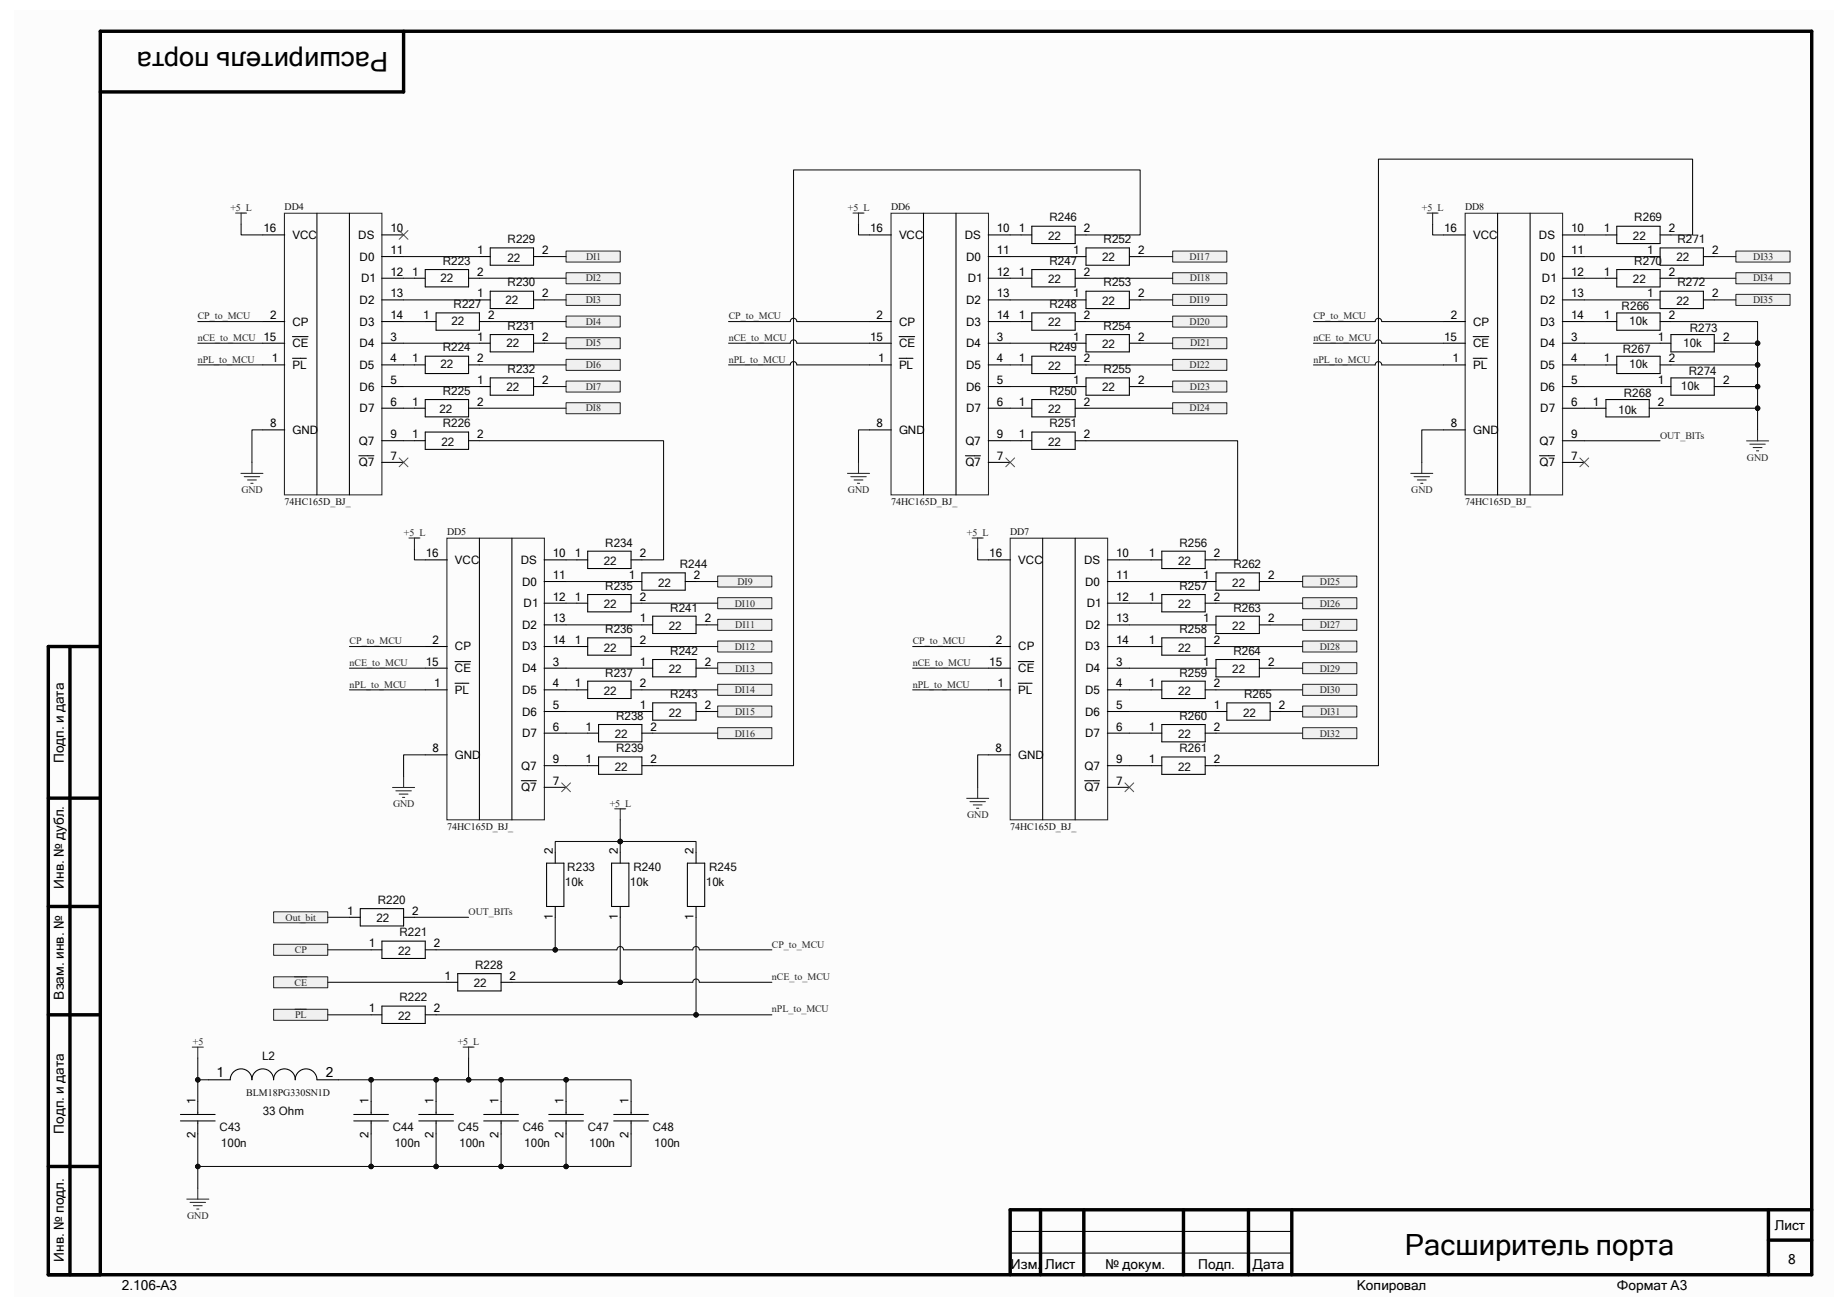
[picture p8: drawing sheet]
<svg xmlns="http://www.w3.org/2000/svg" width="297mm" height="210mm" viewBox="0 0 297 210" stroke-linecap="round" stroke-linejoin="round" font-family="sans-serif">
<path d="M2.2 1.5h292.6v207h-292.6z" fill-rule="evenodd" fill="#fcfcfc"/>
<g fill="none" stroke="#000" stroke-width=".55">
<path d="M64.9 5v9.8h-48.8M11.3 104v101M16.1 104h-8.3v101h283.5v-200h-275.2v200M7.8 128.3h8.3M7.8 145.8h8.3M7.8 163.2h8.3M7.8 187.6h8.3M167.3 194.5v10.5M174.3 194.5v10.5M190.3 194.5v10.5M200.8 194.5v10.5M207.7 194.5v10.5"/>
<path d="M284.4 194.5v10.5M284.4 199.4h6.9M291.3 194.5h-128.9v10.5"/>
</g>
<g fill="none" stroke="#000" stroke-width=".17">
<path d="M42.3 37.8h3.5M51 34.3v45.3M56.2 34.3v45.3M61.4 37.8h3.5M78.8 39.9h7v2.8h-7zM139.8 37.8h3.5M148.5 34.3v45.3M153.7 34.3v45.3M158.9 37.8h3.5M164.2 37.8h1.7M165.9 36.4h7v2.8h-7zM172.9 37.8h1.7"/>
<path d="M174.6 39.9h7v2.8h-7zM232.1 37.8h3.6M240.8 34.3v45.3M246.1 34.3v45.3M251.2 37.8h3.6M42.3 58.7h3.5M42.3 51.7h3.5M42.3 55.2h3.5M47 57.6h2.3M47 54.1h2.5M61.4 58.7h3.5M61.4 51.7h3.5"/>
<path d="M61.4 55.2h3.5M61.4 48.2h3.5M61.4 44.7h3.5M61.4 41.3h3.5M66.6 58.7h1.8M66.6 44.7h1.8M68.4 51.7h1.7M68.4 43.3h7v2.8h-7zM68.4 57.3h7v2.8h-7zM70.1 50.3h7v2.8h-7zM75.4 58.7h1.7M75.4 44.7h1.7"/>
<path d="M77.1 51.7h1.7M77.1 55.2h1.7M77.1 48.2h1.7M77.1 41.3h1.7M78.8 46.8h7v2.8h-7zM78.8 53.8h7v2.8h-7zM85.8 55.2h1.7M85.8 48.2h1.7M85.8 41.3h1.7M139.8 58.7h3.5M139.8 51.7h3.5M139.8 55.2h3.5"/>
<path d="M144.6 57.6h2.2M144.6 54.1h2.5M158.9 58.7h3.5M158.9 51.7h3.5M158.9 55.2h3.5M158.9 48.2h3.5M158.9 44.7h3.5M158.9 41.3h3.5M164.2 58.7h1.7M164.2 51.7h1.7M164.2 44.7h1.7M165.9 43.3h7v2.8h-7z"/>
<path d="M165.9 50.3h7v2.8h-7zM165.9 57.3h7v2.8h-7zM172.9 58.7h1.7M172.9 51.7h1.7M172.9 55.2h1.7M172.9 48.2h1.7M172.9 44.7h1.7M172.9 41.3h1.7M174.6 53.8h7v2.8h-7zM174.6 46.8h7v2.8h-7zM181.6 55.2h1.7M181.6 48.2h1.7"/>
<path d="M181.6 41.3h1.7M232.1 58.7h3.6M232.1 51.7h3.6M232.1 55.2h3.6M236.9 57.6h2.2M236.9 54.1h2.5M251.2 58.7h3.6M251.2 51.7h3.6M251.2 55.2h3.6M251.2 48.2h3.6M251.2 44.7h3.6M251.2 41.3h3.6"/>
<path d="M42.3 69.1h3.5M57.7 73.3h2.4M61.4 62.2h3.5M61.4 65.6h3.5M61.4 74.4h3.5M61.4 70.9h3.5M66.6 65.6h1.8M66.6 70.9h1.8M68.4 64.3h7v2.7h-7zM68.4 69.5h7v2.8h-7zM75.4 65.6h1.7M75.4 70.9h1.7"/>
<path d="M77.1 62.2h1.7M78.8 60.8h7v2.8h-7zM85.8 62.2h1.7M139.8 69.1h3.5M155.2 73.3h2.5M158.9 62.2h3.5M158.9 65.6h3.5M158.9 74.4h3.5M158.9 70.9h3.5M164.2 65.6h1.7M164.2 70.9h1.7M165.9 64.3h7v2.7h-7z"/>
<path d="M165.9 69.5h7v2.8h-7zM172.9 62.2h1.7M172.9 65.6h1.7M172.9 70.9h1.7M174.6 60.8h7v2.8h-7zM181.6 62.2h1.7M232.1 69.1h3.6M247.6 73.3h2.4M251.2 62.2h3.6M251.2 65.6h3.6M251.2 74.4h3.6M251.2 70.9h3.6"/>
<path d="M68.4 90h3.5M77.1 86.5v45.3M82.3 86.5v45.3M87.5 90h3.5M87.5 97h3.5M87.5 93.5h3.5M92.8 90h1.7M92.8 97h1.7M94.5 88.6h7v2.8h-7zM94.5 95.6h7v2.8h-7zM101.5 90h1.7M101.5 97h1.7"/>
<path d="M101.5 93.5h1.7M103.2 92.1h7v2.8h-7zM105 99.1h6.9v2.8h-6.9zM110.2 93.5h1.7M159 90h3.5M167.7 86.5v45.3M172.9 86.5v45.3M178.1 90h3.5M178.1 97h3.5M178.1 93.5h3.5M185.1 90h1.7M185.1 97h1.7"/>
<path d="M186.8 95.6h7v2.8h-7zM186.8 88.6h7v2.8h-7zM193.8 90h1.7M193.8 97h1.7M193.8 93.5h1.7M195.5 99.1h7v2.8h-7zM195.5 92.1h7v2.8h-7zM202.5 93.5h1.7M68.4 110.9h3.5M68.4 104h3.5M68.4 107.4h3.5M73.2 109.9h2.2"/>
<path d="M73.2 106.4h2.5M87.5 110.9h3.5M87.5 104h3.5M87.5 107.4h3.5M87.5 114.4h3.5M87.5 117.9h3.5M87.5 100.5h3.5M92.8 110.9h1.7M92.8 104h1.7M94.5 117.9h1.8M94.5 102.6h7v2.8h-7zM94.5 109.5h7v2.8h-7z"/>
<path d="M96.3 116.5h6.9v2.8h-6.9zM101.5 110.9h1.7M101.5 104h1.7M103.2 107.4h1.8M103.2 114.4h1.8M103.2 117.9h1.8M103.2 100.5h1.8M105 113h6.9v2.8h-6.9zM105 106.1h6.9v2.7h-6.9zM111.9 107.4h1.8M111.9 114.4h1.8M111.9 100.5h1.8"/>
<path d="M159 110.9h3.5M159 104h3.5M159 107.4h3.5M163.7 109.9h2.3M163.7 106.4h2.5M178.1 110.9h3.5M178.1 104h3.5M178.1 107.5h3.5M178.1 114.4h3.5M178.1 117.9h3.5M178.1 100.5h3.5M185.1 110.9h1.7"/>
<path d="M185.1 104h1.7M185.1 117.9h1.7M186.8 116.5h7v2.8h-7zM186.8 109.5h7v2.8h-7zM186.8 102.6h7v2.8h-7zM193.8 110.9h1.7M193.8 104h1.7M193.8 107.5h1.7M193.8 117.9h1.7M193.8 100.5h1.7M195.5 114.4h1.8M195.5 106.1h7v2.7h-7z"/>
<path d="M197.3 113h6.9v2.8h-6.9zM202.5 107.5h1.7M202.5 100.5h1.7M204.2 114.4h1.8M68.4 121.4h3.5M83.8 125.5h2.4M87.5 126.6h3.5M87.5 123.1h3.5M94.5 123.1h1.8M96.3 121.7h6.9v2.8h-6.9zM103.2 123.1h1.8M159 121.4h3.5"/>
<path d="M174.4 125.6h2.4M178.1 126.6h3.5M178.1 123.1h3.5M185.1 123.1h1.7M186.8 121.7h7v2.8h-7zM193.8 123.1h1.7M29 179.2h5.6M31.8 177.1v2.1M33.5 173.6h3.5a1.75 1.75 0 0 1 1.8-1.7 1.75 1.75 0 0 1 1.7 1.7M40.5 173.6a1.75 1.75 0 0 1 1.8-1.7 1.75 1.75 0 0 1 1.7 1.7M54.5 173.6h-3.5a1.74 1.74 0 0 0-1.8-1.7 1.74 1.74 0 0 0-1.7 1.7 1.75 1.75 0 0 0-1.8-1.7 1.75 1.75 0 0 0-1.7 1.7M56.9 179.2h5.6"/>
<path d="M59.7 177.1v2.1M67.3 179.2h5.6M70.1 177.1v2.1M77.8 179.2h5.6M80.6 177.1v2.1M88.2 179.2h5.6M91 177.1v2.1M98.7 179.2h5.6M101.5 177.1v2.1M29 180.3h5.6M31.8 180.3v2.1M56.9 180.3h5.6"/>
<path d="M59.7 180.3v2.1M67.3 180.3h5.6M70.1 180.3v2.1M77.8 180.3h5.6M80.6 180.3v2.1M88.2 180.3h5.6M91 180.3v2.1M98.7 180.3h5.6M101.5 180.3v2.1M162.4 198h45.3M162.4 201.5h45.3"/>
</g>
<g fill="none" stroke="#262626" stroke-width=".17">
<path d="M37.9 34.3h1.8M38.8 34.3v1.7M45.7 34.3h15.7v45.3h-15.7zM137.2 34.3h1.7M138.1 34.3v1.7M143.3 34.3h15.7v45.3h-15.7zM229.5 34.3h1.8M230.4 34.3v1.7M235.6 34.3h15.7v45.3h-15.7zM38.7 76.1h3.6M39.3 76.7h2.5M39.8 77.2h1.4"/>
<path d="M40.3 77.7h.4M40.5 74.4v1.7M136.3 76.1h3.5M136.8 76.7h2.5M137.4 77.2h1.4M137.9 77.7h.3M138.1 74.4v1.7M226.9 76.1h3.5M227.4 76.7h2.5M227.9 77.2h1.4M228.5 77.7h.3M228.6 74.4v1.7"/>
<path d="M65.8 86.5h1.7M66.6 86.5v1.8M71.9 86.5h15.6v45.3h-15.6zM156.3 86.5h1.8M157.2 86.5v1.8M162.4 86.6h15.7v45.2h-15.7zM63.1 126.6h3.6M63.7 127.2h2.4M64.2 127.7h1.4M64.7 128.2h.4M64.9 124.9v1.7M155.4 128.4h3.6"/>
<path d="M156 128.9h2.5M156.5 129.4h1.4M157 130h.4M157.2 126.6v1.8M30.9 168.4h1.8M31.8 168.4v1.8M74.5 168.4h1.7M75.4 168.4v1.8M30 192.8h3.6M30.6 193.4h2.5M31.1 193.9h1.4M31.6 194.4h.4"/>
<path d="M31.8 191.1v1.7"/>
</g>
<path d="M91 40.4h8.7v1.7h-8.7z" fill-rule="evenodd" fill="#f0f0f0"/>
<path d="M91 40.4h8.7v1.7h-8.7z" fill="none" stroke="#262626" stroke-width=".16"/>
<path d="M91 43.9h8.7v1.7h-8.7z" fill-rule="evenodd" fill="#f0f0f0"/>
<path d="M91 43.9h8.7v1.7h-8.7z" fill="none" stroke="#262626" stroke-width=".16"/>
<path d="M91 47.3h8.7v1.8h-8.7z" fill-rule="evenodd" fill="#f0f0f0"/>
<path d="M91 47.3h8.7v1.8h-8.7z" fill="none" stroke="#262626" stroke-width=".16"/>
<path d="M91 50.8h8.7v1.8h-8.7z" fill-rule="evenodd" fill="#f0f0f0"/>
<path d="M91 50.8h8.7v1.8h-8.7z" fill="none" stroke="#262626" stroke-width=".16"/>
<path d="M91 54.3h8.7v1.8h-8.7z" fill-rule="evenodd" fill="#f0f0f0"/>
<path d="M91 54.3h8.7v1.8h-8.7z" fill="none" stroke="#262626" stroke-width=".16"/>
<path d="M91 57.8h8.7v1.8h-8.7z" fill-rule="evenodd" fill="#f0f0f0"/>
<path d="M91 57.8h8.7v1.8h-8.7z" fill="none" stroke="#262626" stroke-width=".16"/>
<path d="M91 61.3h8.7v1.7h-8.7z" fill-rule="evenodd" fill="#f0f0f0"/>
<path d="M91 61.3h8.7v1.7h-8.7z" fill="none" stroke="#262626" stroke-width=".16"/>
<path d="M91 64.8h8.7v1.7h-8.7z" fill-rule="evenodd" fill="#f0f0f0"/>
<path d="M91 64.8h8.7v1.7h-8.7z" fill="none" stroke="#262626" stroke-width=".16"/>
<path d="M115.4 92.6h8.7v1.8h-8.7z" fill-rule="evenodd" fill="#f0f0f0"/>
<path d="M115.4 92.6h8.7v1.8h-8.7z" fill="none" stroke="#262626" stroke-width=".16"/>
<path d="M64.2 37.1l1.4 1.4M65.6 37.1l-1.4 1.4" fill="none" stroke="#4c4c4c" stroke-width=".16"/>
<path d="M115.4 96.1h8.7v1.8h-8.7z" fill-rule="evenodd" fill="#f0f0f0"/>
<path d="M115.4 96.1h8.7v1.8h-8.7z" fill="none" stroke="#262626" stroke-width=".16"/>
<path d="M115.4 99.6h8.7v1.8h-8.7z" fill-rule="evenodd" fill="#f0f0f0"/>
<path d="M115.4 99.6h8.7v1.8h-8.7z" fill="none" stroke="#262626" stroke-width=".16"/>
<path d="M115.4 103.1h8.7v1.7h-8.7z" fill-rule="evenodd" fill="#f0f0f0"/>
<path d="M115.4 103.1h8.7v1.7h-8.7z" fill="none" stroke="#262626" stroke-width=".16"/>
<path d="M115.4 106.6h8.7v1.7h-8.7z" fill-rule="evenodd" fill="#f0f0f0"/>
<path d="M115.4 106.6h8.7v1.7h-8.7z" fill="none" stroke="#262626" stroke-width=".16"/>
<path d="M115.4 110h8.7v1.8h-8.7z" fill-rule="evenodd" fill="#f0f0f0"/>
<path d="M115.4 110h8.7v1.8h-8.7z" fill="none" stroke="#262626" stroke-width=".16"/>
<path d="M115.4 113.5h8.7v1.8h-8.7z" fill-rule="evenodd" fill="#f0f0f0"/>
<path d="M115.4 113.5h8.7v1.8h-8.7z" fill="none" stroke="#262626" stroke-width=".16"/>
<path d="M115.4 117h8.7v1.8h-8.7z" fill-rule="evenodd" fill="#f0f0f0"/>
<path d="M115.4 117h8.7v1.8h-8.7z" fill="none" stroke="#262626" stroke-width=".16"/>
<path d="M188.6 40.4h8.7v1.7h-8.7z" fill-rule="evenodd" fill="#f0f0f0"/>
<path d="M188.6 40.4h8.7v1.7h-8.7z" fill="none" stroke="#262626" stroke-width=".16"/>
<path d="M188.6 43.9h8.7v1.7h-8.7z" fill-rule="evenodd" fill="#f0f0f0"/>
<path d="M188.6 43.9h8.7v1.7h-8.7z" fill="none" stroke="#262626" stroke-width=".16"/>
<path d="M188.6 47.3h8.7v1.8h-8.7z" fill-rule="evenodd" fill="#f0f0f0"/>
<path d="M188.6 47.3h8.7v1.8h-8.7z" fill="none" stroke="#262626" stroke-width=".16"/>
<path d="M188.6 50.8h8.7v1.8h-8.7z" fill-rule="evenodd" fill="#f0f0f0"/>
<path d="M188.6 50.8h8.7v1.8h-8.7z" fill="none" stroke="#262626" stroke-width=".16"/>
<path d="M188.6 54.3h8.7v1.8h-8.7z" fill-rule="evenodd" fill="#f0f0f0"/>
<path d="M188.6 54.3h8.7v1.8h-8.7z" fill="none" stroke="#262626" stroke-width=".16"/>
<path d="M188.6 57.8h8.7v1.8h-8.7z" fill-rule="evenodd" fill="#f0f0f0"/>
<path d="M188.6 57.8h8.7v1.8h-8.7z" fill="none" stroke="#262626" stroke-width=".16"/>
<path d="M188.6 61.3h8.7v1.7h-8.7z" fill-rule="evenodd" fill="#f0f0f0"/>
<path d="M188.6 61.3h8.7v1.7h-8.7z" fill="none" stroke="#262626" stroke-width=".16"/>
<path d="M188.6 64.8h8.7v1.7h-8.7z" fill-rule="evenodd" fill="#f0f0f0"/>
<path d="M188.6 64.8h8.7v1.7h-8.7z" fill="none" stroke="#262626" stroke-width=".16"/>
<path d="M209.5 92.6h8.7v1.8h-8.7z" fill-rule="evenodd" fill="#f0f0f0"/>
<path d="M209.5 92.6h8.7v1.8h-8.7z" fill="none" stroke="#262626" stroke-width=".16"/>
<path d="M209.5 96.1h8.7v1.8h-8.7z" fill-rule="evenodd" fill="#f0f0f0"/>
<path d="M209.5 96.1h8.7v1.8h-8.7z" fill="none" stroke="#262626" stroke-width=".16"/>
<path d="M209.5 99.6h8.7v1.8h-8.7z" fill-rule="evenodd" fill="#f0f0f0"/>
<path d="M209.5 99.6h8.7v1.8h-8.7z" fill="none" stroke="#262626" stroke-width=".16"/>
<path d="M209.5 103.1h8.7v1.7h-8.7z" fill-rule="evenodd" fill="#f0f0f0"/>
<path d="M209.5 103.1h8.7v1.7h-8.7z" fill="none" stroke="#262626" stroke-width=".16"/>
<path d="M209.5 106.6h8.7v1.7h-8.7z" fill-rule="evenodd" fill="#f0f0f0"/>
<path d="M209.5 106.6h8.7v1.7h-8.7z" fill="none" stroke="#262626" stroke-width=".16"/>
<path d="M209.5 110h8.7v1.8h-8.7z" fill-rule="evenodd" fill="#f0f0f0"/>
<path d="M209.5 110h8.7v1.8h-8.7z" fill="none" stroke="#262626" stroke-width=".16"/>
<path d="M209.5 113.5h8.7v1.8h-8.7z" fill-rule="evenodd" fill="#f0f0f0"/>
<path d="M209.5 113.5h8.7v1.8h-8.7z" fill="none" stroke="#262626" stroke-width=".16"/>
<path d="M209.5 117h8.7v1.8h-8.7z" fill-rule="evenodd" fill="#f0f0f0"/>
<path d="M209.5 117h8.7v1.8h-8.7z" fill="none" stroke="#262626" stroke-width=".16"/>
<path d="M258.2 37.8h1.8M260 36.4h7v2.8h-7zM267 39.9h6.9v2.8h-6.9zM267 37.8h1.7M258.2 44.7h1.8M260 43.3h7v2.8h-7zM265.2 41.3h1.8M265.2 48.2h1.8M267 46.8h6.9v2.8h-6.9zM267 44.7h1.7M273.9 41.3h1.8M273.9 48.2h1.8" fill="none" stroke="#000" stroke-width=".17"/>
<path d="M279.1 40.4h8.8v1.7h-8.8z" fill-rule="evenodd" fill="#f0f0f0"/>
<path d="M279.1 40.4h8.8v1.7h-8.8z" fill="none" stroke="#262626" stroke-width=".16"/>
<path d="M279.1 43.9h8.8v1.7h-8.8z" fill-rule="evenodd" fill="#f0f0f0"/>
<path d="M279.1 43.9h8.8v1.7h-8.8z" fill="none" stroke="#262626" stroke-width=".16"/>
<path d="M279.1 47.3h8.8v1.8h-8.8z" fill-rule="evenodd" fill="#f0f0f0"/>
<path d="M279.1 47.3h8.8v1.8h-8.8z" fill="none" stroke="#262626" stroke-width=".16"/>
<g fill="none" stroke="#000" stroke-width=".17">
<path d="M258.2 51.7h1.8M258.2 58.7h1.8M260 50.3h7v2.8h-7zM260 57.3h7v2.8h-7zM267 51.7h1.7M267 55.2h1.7M267 58.7h1.7M268.7 53.8h7v2.8h-7zM275.7 55.2h1.7M256.5 65.6h1.7M258.2 64.3h7v2.7h-7zM265.2 65.6h1.8"/>
<path d="M267 62.2h1.7M268.7 60.8h7v2.8h-7zM275.7 62.2h1.7M87.9 138.8h2.8v7h-2.8zM89.3 137.1v1.7M98.3 138.8h2.8v7h-2.8zM99.7 137.1v1.7M110.5 138.8h2.8v7h-2.8zM111.9 137.1v1.7M89.3 145.8v1.7M99.7 145.8v1.7M111.9 145.8v1.7"/>
</g>
<path d="M280.9 70.9h3.5M281.4 71.4h2.5M281.9 72h1.4M282.5 72.5h.3M282.6 69.1v1.8M98.9 130.1h1.7M99.7 130.1v1.7" fill="none" stroke="#262626" stroke-width=".17"/>
<path d="M44 151.8h8.7v1.8h-8.7z" fill-rule="evenodd" fill="#f0f0f0"/>
<path d="M44 151.8h8.7v1.8h-8.7z" fill="none" stroke="#262626" stroke-width=".16"/>
<path d="M44 157.1h8.7v1.7h-8.7z" fill-rule="evenodd" fill="#f0f0f0"/>
<path d="M44 157.1h8.7v1.7h-8.7z" fill="none" stroke="#262626" stroke-width=".16"/>
<path d="M47.3 157.1h2.1" fill="none" stroke="#262626" stroke-width=".17"/>
<path d="M59.7 152.7h1.7M61.4 151.3h7v2.8h-7zM68.4 152.7h1.7M71.9 158h1.7M73.6 156.6h7v2.8h-7zM80.6 158h1.7" fill="none" stroke="#000" stroke-width=".17"/>
<path d="M44 162.3h8.7v1.8h-8.7z" fill-rule="evenodd" fill="#f0f0f0"/>
<path d="M44 162.3h8.7v1.8h-8.7z" fill="none" stroke="#262626" stroke-width=".16"/>
<path d="M47.4 162.3h1.9" fill="none" stroke="#262626" stroke-width=".17"/>
<path d="M59.7 163.2h1.7M61.4 161.8h7v2.8h-7zM68.4 163.2h1.7" fill="none" stroke="#000" stroke-width=".17"/>
<path d="M44 146.6h8.7v1.8h-8.7z" fill-rule="evenodd" fill="#f0f0f0"/>
<path d="M44 146.6h8.7v1.8h-8.7z" fill="none" stroke="#262626" stroke-width=".16"/>
<path d="M56.2 147.5h1.7M57.9 146.1h7v2.8h-7zM64.9 147.5h1.7" fill="none" stroke="#000" stroke-width=".17"/>
<path d="M38.8 36v1.8h3.5M138.1 36v1.8h1.7M230.4 36v1.8h1.7M42.3 69.1h-1.8v5.3M139.8 69.1h-1.7v5.3M232.1 69.1h-3.5v5.3M66.6 88.3v1.7h1.8M157.2 88.3v1.7h1.8M68.4 121.4h-3.5v3.5M159 121.4h-1.8v5.2M59.7 173.6v3.5" fill="none" stroke="#0e0e0e" stroke-width=".17"/>
<circle cx="59.7" cy="173.6" r=".35" fill="#0e0e0e"/>
<circle cx="59.7" cy="173.6" r=".35" fill="none" stroke="#0e0e0e" stroke-width=".16"/>
<path d="M70.1 173.6v3.5" fill="none" stroke="#0e0e0e" stroke-width=".17"/>
<circle cx="70.1" cy="173.6" r=".35" fill="#0e0e0e"/>
<circle cx="70.1" cy="173.6" r=".35" fill="none" stroke="#0e0e0e" stroke-width=".16"/>
<path d="M80.6 173.6v3.5" fill="none" stroke="#0e0e0e" stroke-width=".17"/>
<circle cx="80.6" cy="173.6" r=".35" fill="#0e0e0e"/>
<circle cx="80.6" cy="173.6" r=".35" fill="none" stroke="#0e0e0e" stroke-width=".16"/>
<path d="M91 173.6v3.5" fill="none" stroke="#0e0e0e" stroke-width=".17"/>
<circle cx="91" cy="173.6" r=".35" fill="#0e0e0e"/>
<circle cx="91" cy="173.6" r=".35" fill="none" stroke="#0e0e0e" stroke-width=".16"/>
<path d="M33.5 173.6h-1.7v3.5" fill="none" stroke="#0e0e0e" stroke-width=".17"/>
<circle cx="31.8" cy="173.6" r=".35" fill="#0e0e0e"/>
<circle cx="31.8" cy="173.6" r=".35" fill="none" stroke="#0e0e0e" stroke-width=".16"/>
<path d="M31.8 170.2v3.4" fill="none" stroke="#0e0e0e" stroke-width=".17"/>
<circle cx="31.8" cy="173.6" r=".35" fill="#0e0e0e"/>
<circle cx="31.8" cy="173.6" r=".35" fill="none" stroke="#0e0e0e" stroke-width=".16"/>
<path d="M59.7 182.4v5.2h-27.9" fill="none" stroke="#0e0e0e" stroke-width=".17"/>
<circle cx="59.7" cy="187.6" r=".35" fill="#0e0e0e"/>
<circle cx="59.7" cy="187.6" r=".35" fill="none" stroke="#0e0e0e" stroke-width=".16"/>
<circle cx="31.8" cy="187.6" r=".35" fill="#0e0e0e"/>
<circle cx="31.8" cy="187.6" r=".35" fill="none" stroke="#0e0e0e" stroke-width=".16"/>
<path d="M70.1 182.4v5.2" fill="none" stroke="#0e0e0e" stroke-width=".17"/>
<circle cx="70.1" cy="187.6" r=".35" fill="#0e0e0e"/>
<circle cx="70.1" cy="187.6" r=".35" fill="none" stroke="#0e0e0e" stroke-width=".16"/>
<path d="M80.6 182.4v5.2" fill="none" stroke="#0e0e0e" stroke-width=".17"/>
<circle cx="80.6" cy="187.6" r=".35" fill="#0e0e0e"/>
<circle cx="80.6" cy="187.6" r=".35" fill="none" stroke="#0e0e0e" stroke-width=".16"/>
<path d="M91 182.4v5.2" fill="none" stroke="#0e0e0e" stroke-width=".17"/>
<circle cx="91" cy="187.6" r=".35" fill="#0e0e0e"/>
<circle cx="91" cy="187.6" r=".35" fill="none" stroke="#0e0e0e" stroke-width=".16"/>
<path d="M31.8 182.4v8.7" fill="none" stroke="#0e0e0e" stroke-width=".17"/>
<circle cx="31.8" cy="187.6" r=".35" fill="#0e0e0e"/>
<circle cx="31.8" cy="187.6" r=".35" fill="none" stroke="#0e0e0e" stroke-width=".16"/>
<path d="M101.5 182.4v5.2h-41.8" fill="none" stroke="#0e0e0e" stroke-width=".17"/>
<circle cx="59.7" cy="187.6" r=".35" fill="#0e0e0e"/>
<circle cx="59.7" cy="187.6" r=".35" fill="none" stroke="#0e0e0e" stroke-width=".16"/>
<circle cx="70.1" cy="187.6" r=".35" fill="#0e0e0e"/>
<circle cx="70.1" cy="187.6" r=".35" fill="none" stroke="#0e0e0e" stroke-width=".16"/>
<circle cx="80.6" cy="187.6" r=".35" fill="#0e0e0e"/>
<circle cx="80.6" cy="187.6" r=".35" fill="none" stroke="#0e0e0e" stroke-width=".16"/>
<circle cx="91" cy="187.6" r=".35" fill="#0e0e0e"/>
<circle cx="91" cy="187.6" r=".35" fill="none" stroke="#0e0e0e" stroke-width=".16"/>
<path d="M75.4 170.2v3.4" fill="none" stroke="#0e0e0e" stroke-width=".17"/>
<circle cx="75.4" cy="173.6" r=".35" fill="#0e0e0e"/>
<circle cx="75.4" cy="173.6" r=".35" fill="none" stroke="#0e0e0e" stroke-width=".16"/>
<path d="M54.5 173.6h47v3.5" fill="none" stroke="#0e0e0e" stroke-width=".17"/>
<circle cx="59.7" cy="173.6" r=".35" fill="#0e0e0e"/>
<circle cx="59.7" cy="173.6" r=".35" fill="none" stroke="#0e0e0e" stroke-width=".16"/>
<circle cx="70.1" cy="173.6" r=".35" fill="#0e0e0e"/>
<circle cx="70.1" cy="173.6" r=".35" fill="none" stroke="#0e0e0e" stroke-width=".16"/>
<circle cx="75.4" cy="173.6" r=".35" fill="#0e0e0e"/>
<circle cx="75.4" cy="173.6" r=".35" fill="none" stroke="#0e0e0e" stroke-width=".16"/>
<circle cx="80.6" cy="173.6" r=".35" fill="#0e0e0e"/>
<circle cx="80.6" cy="173.6" r=".35" fill="none" stroke="#0e0e0e" stroke-width=".16"/>
<circle cx="91" cy="173.6" r=".35" fill="#0e0e0e"/>
<circle cx="91" cy="173.6" r=".35" fill="none" stroke="#0e0e0e" stroke-width=".16"/>
<g fill="none" stroke="#0e0e0e" stroke-width=".17">
<path d="M162.4 37.8h1.8M174.6 37.8h8.7v-10.5h-55.7v95.8h-22.6M254.8 37.8h3.4M268.7 37.8h3.5v-12.2h-50.5v97.5h-26.2M64.9 41.3h12.2M64.9 44.7h1.7M64.9 48.2h12.2M64.9 51.7h3.5M64.9 55.2h12.2M64.9 58.7h1.7M77.1 44.7h13.9M77.1 58.7h13.9"/>
<path d="M78.8 51.7h12.2M87.5 41.3h3.5M87.5 48.2h3.5M87.5 55.2h3.5M162.4 41.3h10.5M162.4 44.7h1.8M162.4 48.2h10.5M162.4 51.7h1.8M162.4 55.2h10.5M162.4 58.7h1.8M174.6 44.7h14M174.6 51.7h14"/>
<path d="M174.6 58.7h14M183.3 41.3h5.3M183.3 48.2h5.3M183.3 55.2h5.3M254.8 41.3h10.4M254.8 44.7h3.4M254.8 48.2h10.4M254.8 51.7h3.4M254.8 55.2h12.2M254.8 58.7h3.4M268.7 44.7h10.4M275.7 41.3h3.4"/>
<path d="M275.7 48.2h3.4M277.4 55.2h5.2M64.9 65.6h1.7M64.9 62.2h12.2M64.9 70.9h1.7M77.1 70.9h29.6v19.1h-3.5M77.1 65.6h13.9M87.5 62.2h3.5M162.4 65.6h1.8M162.4 62.2h10.5M162.4 70.9h1.8M174.6 70.9h24.4v19.1h-3.5"/>
<path d="M174.6 65.6h14M183.3 62.2h5.3M254.8 65.6h1.7M254.8 62.2h12.2M91 90h1.8M91 93.5h10.5M91 97h1.8M103.2 97h12.2M111.9 93.5h3.5M181.6 90h3.5M181.6 93.5h12.2M181.6 97h3.5"/>
<path d="M195.5 97h14M204.2 93.5h5.3M91 100.5h12.2M91 104h1.8M91 107.4h12.2M91 110.9h1.8M91 114.4h12.2M91 117.9h3.5M103.2 104h12.2M103.2 110.9h12.2M105 117.9h10.4M113.7 100.5h1.7"/>
<path d="M113.7 107.4h1.7M113.7 114.4h1.7M181.6 104h3.5M181.6 107.5h12.2M181.6 110.9h3.5M181.6 114.4h13.9M181.6 117.9h3.5M181.6 100.5h12.2M195.5 104h14M195.5 110.9h14M195.5 117.9h14M204.2 107.5h5.3"/>
<path d="M204.2 100.5h5.3M206 114.4h3.5M91 123.1h3.5M181.6 123.1h3.5"/>
</g>
<circle cx="282.6" cy="55.2" r=".35" fill="#0e0e0e"/>
<circle cx="282.6" cy="55.2" r=".35" fill="none" stroke="#0e0e0e" stroke-width=".16"/>
<path d="M268.7 58.7h13.9" fill="none" stroke="#0e0e0e" stroke-width=".17"/>
<circle cx="282.6" cy="58.7" r=".35" fill="#0e0e0e"/>
<circle cx="282.6" cy="58.7" r=".35" fill="none" stroke="#0e0e0e" stroke-width=".16"/>
<path d="M277.4 62.2h5.2" fill="none" stroke="#0e0e0e" stroke-width=".17"/>
<circle cx="282.6" cy="62.2" r=".35" fill="#0e0e0e"/>
<circle cx="282.6" cy="62.2" r=".35" fill="none" stroke="#0e0e0e" stroke-width=".16"/>
<path d="M268.7 51.7h13.9v17.4" fill="none" stroke="#0e0e0e" stroke-width=".17"/>
<circle cx="282.6" cy="55.2" r=".35" fill="#0e0e0e"/>
<circle cx="282.6" cy="55.2" r=".35" fill="none" stroke="#0e0e0e" stroke-width=".16"/>
<circle cx="282.6" cy="58.7" r=".35" fill="#0e0e0e"/>
<circle cx="282.6" cy="58.7" r=".35" fill="none" stroke="#0e0e0e" stroke-width=".16"/>
<circle cx="282.6" cy="62.2" r=".35" fill="#0e0e0e"/>
<circle cx="282.6" cy="62.2" r=".35" fill="none" stroke="#0e0e0e" stroke-width=".16"/>
<circle cx="282.6" cy="65.6" r=".35" fill="#0e0e0e"/>
<circle cx="282.6" cy="65.6" r=".35" fill="none" stroke="#0e0e0e" stroke-width=".16"/>
<path d="M267 65.6h15.6" fill="none" stroke="#0e0e0e" stroke-width=".17"/>
<circle cx="282.6" cy="65.6" r=".35" fill="#0e0e0e"/>
<circle cx="282.6" cy="65.6" r=".35" fill="none" stroke="#0e0e0e" stroke-width=".16"/>
<path d="M254.8 70.9h12.2M99.7 135.3h12.2v1.8" fill="none" stroke="#0e0e0e" stroke-width=".17"/>
<circle cx="99.7" cy="135.3" r=".35" fill="#0e0e0e"/>
<circle cx="99.7" cy="135.3" r=".35" fill="none" stroke="#0e0e0e" stroke-width=".16"/>
<path d="M99.7 135.3v1.8" fill="none" stroke="#0e0e0e" stroke-width=".17"/>
<circle cx="99.7" cy="135.3" r=".35" fill="#0e0e0e"/>
<circle cx="99.7" cy="135.3" r=".35" fill="none" stroke="#0e0e0e" stroke-width=".16"/>
<path d="M99.7 131.8v3.5h-10.4v1.8" fill="none" stroke="#0e0e0e" stroke-width=".17"/>
<circle cx="99.7" cy="135.3" r=".35" fill="#0e0e0e"/>
<circle cx="99.7" cy="135.3" r=".35" fill="none" stroke="#0e0e0e" stroke-width=".16"/>
<path d="M52.7 152.7h7M89.3 147.5v5.2h-19.2" fill="none" stroke="#0e0e0e" stroke-width=".17"/>
<circle cx="89.3" cy="152.7" r=".35" fill="#0e0e0e"/>
<circle cx="89.3" cy="152.7" r=".35" fill="none" stroke="#0e0e0e" stroke-width=".16"/>
<path d="M52.7 158h19.2M99.7 147.5v10.5h-17.4" fill="none" stroke="#0e0e0e" stroke-width=".17"/>
<circle cx="99.7" cy="158" r=".35" fill="#0e0e0e"/>
<circle cx="99.7" cy="158" r=".35" fill="none" stroke="#0e0e0e" stroke-width=".16"/>
<path d="M111.9 147.5v15.7h-41.8M52.7 163.2h7" fill="none" stroke="#0e0e0e" stroke-width=".17"/>
<circle cx="111.9" cy="163.2" r=".35" fill="#0e0e0e"/>
<circle cx="111.9" cy="163.2" r=".35" fill="none" stroke="#0e0e0e" stroke-width=".16"/>
<path d="M89.3 152.7h9.9a.53 .53 0 0 1 .5-.5 .53 .53 0 0 1 .6 .5h11.1a.53 .53 0 0 1 .5-.5 .53 .53 0 0 1 .6 .5h11.6" fill="none" stroke="#0e0e0e" stroke-width=".17"/>
<circle cx="89.3" cy="152.7" r=".35" fill="#0e0e0e"/>
<circle cx="89.3" cy="152.7" r=".35" fill="none" stroke="#0e0e0e" stroke-width=".16"/>
<path d="M99.7 158h11.7a.53 .53 0 0 1 .5-.6 .53 .53 0 0 1 .6 .6h11.6" fill="none" stroke="#0e0e0e" stroke-width=".17"/>
<circle cx="99.7" cy="158" r=".35" fill="#0e0e0e"/>
<circle cx="99.7" cy="158" r=".35" fill="none" stroke="#0e0e0e" stroke-width=".16"/>
<path d="M111.9 163.2h12.2" fill="none" stroke="#0e0e0e" stroke-width=".17"/>
<circle cx="111.9" cy="163.2" r=".35" fill="#0e0e0e"/>
<circle cx="111.9" cy="163.2" r=".35" fill="none" stroke="#0e0e0e" stroke-width=".16"/>
<g fill="none" stroke="#0e0e0e" stroke-width=".17">
<path d="M31.8 51.7h10.5M31.8 55.2h10.5M31.8 58.7h10.5M117.2 51.7h9.9a.53 .53 0 0 1 .5-.5 .53 .53 0 0 1 .5 .5h11.7M117.2 55.2h9.9a.53 .53 0 0 1 .5-.5 .53 .53 0 0 1 .5 .5h11.7M117.2 58.7h9.9a.53 .53 0 0 1 .5-.6 .53 .53 0 0 1 .5 .6h11.7M211.2 51.7h9.9a.53 .53 0 0 1 .6-.5 .53 .53 0 0 1 .5 .5h9.9M211.2 55.2h9.9a.53 .53 0 0 1 .6-.5 .53 .53 0 0 1 .5 .5h9.9M211.2 58.7h9.9a.53 .53 0 0 1 .6-.5 .53 .53 0 0 1 .5 .5h9.9M56.2 104h12.2M56.2 107.4h12.2M56.2 110.9h12.2"/>
<path d="M146.8 104h12.2M146.8 107.4h12.2M146.8 110.9h12.2M52.7 147.5h3.5M66.6 147.5h8.8"/>
</g>
<path d="M64.2 73.6l1.4 1.5M65.6 73.6l-1.4 1.5M161.7 73.6l1.5 1.5M163.2 73.6l-1.5 1.5M254.1 73.6l1.4 1.5M255.5 73.6l-1.4 1.5M90.3 125.9l1.4 1.4M91.7 125.9l-1.4 1.4M180.9 125.9l1.4 1.4M182.3 125.9l-1.4 1.4" fill="none" stroke="#4c4c4c" stroke-width=".16"/>
<text font-size="4.7" x="225.9" y="201.8">Расширитель порта</text>
<text font-size="4.4" x="62.4" y="8.3" transform="rotate(-180 62.4 8.3)">Расширитель порта</text>
<g font-size="2.2">
<text x="10.3" y="122.8" transform="rotate(-90 10.3 122.8)">Подп. и дата</text>
<text x="10.3" y="143" transform="rotate(-90 10.3 143)">Инв. № дубл.</text>
<text x="10.3" y="160.7" transform="rotate(-90 10.3 160.7)">Взам. инв. №</text>
<text x="34.8" y="173.2">1</text>
<text x="52.4" y="173.2">2</text>
<text x="10.3" y="182.3" transform="rotate(-90 10.3 182.3)">Подп. и дата</text>
<text x="285.4" y="197.7">Лист</text>
<text x="10.3" y="202.9" transform="rotate(-90 10.3 202.9)">Инв. № подл.</text>
<text x="287.5" y="203.3">8</text>
<text x="19.6" y="207.5">2.106-A3</text>
<text x="162.6" y="204">Изм.</text>
<text x="168.1" y="204">Лист</text>
<text x="177.8" y="204">№ докум.</text>
<text x="192.7" y="204">Подп.</text>
<text x="201.4" y="204">Дата</text>
<text x="218.2" y="207.5">Копировал</text>
<text x="260" y="207.5">Формат А3</text>
</g>
<g font-size="1.9" fill="#0e0e0e">
<text x="168.7" y="35.6">R246</text>
<text x="262.8" y="35.6">R269</text>
<text x="81.6" y="39.1">R229</text>
<text x="168.5" y="38.6">22</text>
<text x="177.5" y="39.1">R252</text>
<text x="262.6" y="38.6">22</text>
<text x="269.7" y="39.1">R271</text>
<text x="70.8" y="45.4">22</text>
<text x="71.2" y="42.6">R223</text>
<text x="81.6" y="46.1">R230</text>
<text x="81.6" y="42.1">22</text>
<text x="168.5" y="45.6">22</text>
<text x="168.7" y="42.6">R247</text>
<text x="177.2" y="42">22</text>
<text x="177.5" y="46.1">R253</text>
<text x="262.6" y="45.6">22</text>
<text x="262.8" y="42.6">R270</text>
<text x="269.6" y="42">22</text>
<text x="269.7" y="46.1">R272</text>
<text x="72.6" y="52.3">22</text>
<text x="72.9" y="49.6">R227</text>
<text x="81.3" y="48.8">22</text>
<text x="81.6" y="53">R231</text>
<text x="168.5" y="52.5">22</text>
<text x="168.7" y="49.6">R248</text>
<text x="177.2" y="49">22</text>
<text x="177.5" y="53">R254</text>
<text x="260.8" y="49.9">R266</text>
<text x="262" y="52.3">10k</text>
<text x="269.6" y="49">22</text>
<text x="271.7" y="53.4">R273</text>
<text x="70.8" y="59.2">22</text>
<text x="71.2" y="56.5">R224</text>
<text x="81.4" y="55.9">22</text>
<text x="81.6" y="60">R232</text>
<text x="168.5" y="59.5">22</text>
<text x="168.7" y="56.5">R249</text>
<text x="177.2" y="56">22</text>
<text x="177.5" y="60">R255</text>
<text x="260.9" y="56.8">R267</text>
<text x="262" y="59.2">10k</text>
<text x="270.7" y="55.9">10k</text>
<text x="71.2" y="63.5">R225</text>
<text x="81.4" y="62.9">22</text>
<text x="168.7" y="63.5">R250</text>
<text x="177.2" y="62.9">22</text>
<text x="261.1" y="63.8">R268</text>
<text x="270.3" y="62.8">10k</text>
<text x="271.6" y="60.3">R274</text>
<text x="70.7" y="66.3">22</text>
<text x="71" y="71.7">22</text>
<text x="71.2" y="68.7">R226</text>
<text x="168.5" y="71.7">22</text>
<text x="168.5" y="66.4">22</text>
<text x="168.7" y="68.7">R251</text>
<text x="260.2" y="66.5">10k</text>
<text x="97.3" y="87.9">R234</text>
<text x="189.7" y="87.9">R256</text>
<text x="97.1" y="90.8">22</text>
<text x="97.3" y="94.8">R235</text>
<text x="105.8" y="94.3">22</text>
<text x="109.3" y="91.3">R244</text>
<text x="189.4" y="90.8">22</text>
<text x="189.7" y="94.8">R257</text>
<text x="198.2" y="94.3">22</text>
<text x="198.3" y="91.4">R262</text>
<text x="97.1" y="97.8">22</text>
<text x="97.3" y="101.8">R236</text>
<text x="107.6" y="101.3">22</text>
<text x="107.8" y="98.3">R241</text>
<text x="189.4" y="97.8">22</text>
<text x="189.7" y="101.8">R258</text>
<text x="198.2" y="101.3">22</text>
<text x="198.3" y="98.3">R263</text>
<text x="97.1" y="104.8">22</text>
<text x="107.8" y="105.3">R242</text>
<text x="189.4" y="104.8">22</text>
<text x="198.3" y="105.3">R264</text>
<text x="97.1" y="111.7">22</text>
<text x="97.3" y="108.8">R237</text>
<text x="107.6" y="108.2">22</text>
<text x="107.8" y="112.3">R243</text>
<text x="189.4" y="111.7">22</text>
<text x="189.7" y="108.8">R259</text>
<text x="198.2" y="108.2">22</text>
<text x="200.1" y="112.3">R265</text>
<text x="98.8" y="118.7">22</text>
<text x="99.1" y="115.7">R238</text>
<text x="107.6" y="115.2">22</text>
<text x="189.4" y="118.7">22</text>
<text x="189.7" y="115.7">R260</text>
<text x="199.9" y="115.2">22</text>
<text x="98.8" y="123.9">22</text>
<text x="99.1" y="121">R239</text>
<text x="189.4" y="123.9">22</text>
<text x="189.7" y="121">R261</text>
<text x="90.8" y="142.5">10k</text>
<text x="91.2" y="140.1">R233</text>
<text x="101.3" y="142.5">10k</text>
<text x="101.9" y="140.1">R240</text>
<text x="113.5" y="142.5">10k</text>
<text x="114" y="140.1">R245</text>
<text x="60.5" y="148.3">22</text>
<text x="60.7" y="145.4">R220</text>
<text x="64" y="153.5">22</text>
<text x="64.2" y="150.6">R221</text>
<text x="76.4" y="155.8">R228</text>
<text x="64.2" y="161">R222</text>
<text x="76.2" y="158.7">22</text>
<text x="64" y="164">22</text>
<text x="42.2" y="170.4">L2</text>
<text x="42.2" y="179.2">33 Ohm</text>
<text x="35.3" y="181.9">C43</text>
<text x="35.5" y="184.4">100n</text>
<text x="63.2" y="181.9">C44</text>
<text x="63.4" y="184.4">100n</text>
<text x="73.6" y="181.9">C45</text>
<text x="73.8" y="184.4">100n</text>
<text x="84.1" y="181.9">C46</text>
<text x="84.3" y="184.4">100n</text>
<text x="94.5" y="181.9">C47</text>
<text x="94.7" y="184.4">100n</text>
<text x="105" y="181.9">C48</text>
<text x="105.2" y="184.4">100n</text>
</g>
<g font-size="1.9">
<text x="42.4" y="37.4">16</text>
<text x="47" y="38.4">VCC</text>
<text x="57.6" y="38.4">DS</text>
<text x="57.8" y="41.9">D0</text>
<text x="62.8" y="40.9">11</text>
<text x="62.8" y="37.4">10</text>
<text x="76.8" y="40.9">1</text>
<text x="87.2" y="40.9">2</text>
<text x="139.9" y="37.4">16</text>
<text x="144.6" y="38.4">VCC</text>
<text x="155.2" y="38.4">DS</text>
<text x="155.4" y="41.9">D0</text>
<text x="160.3" y="40.9">11</text>
<text x="160.3" y="37.4">10</text>
<text x="163.8" y="37.4">1</text>
<text x="172.6" y="40.9">1</text>
<text x="174.3" y="37.4">2</text>
<text x="183" y="40.9">2</text>
<text x="232.2" y="37.4">16</text>
<text x="236.9" y="38.4">VCC</text>
<text x="247.5" y="38.4">DS</text>
<text x="247.7" y="41.9">D0</text>
<text x="252.6" y="40.9">11</text>
<text x="252.6" y="37.4">10</text>
<text x="257.9" y="37.4">1</text>
<text x="264.9" y="40.9">1</text>
<text x="268.4" y="37.4">2</text>
<text x="275.3" y="40.9">2</text>
<text x="58.1" y="45.4">D1</text>
<text x="62.8" y="47.8">13</text>
<text x="62.8" y="44.3">12</text>
<text x="66.3" y="44.3">1</text>
<text x="76.8" y="47.8">1</text>
<text x="76.8" y="44.3">2</text>
<text x="87.2" y="47.8">2</text>
<text x="155.6" y="45.4">D1</text>
<text x="160.3" y="47.8">13</text>
<text x="160.3" y="44.3">12</text>
<text x="163.8" y="44.3">1</text>
<text x="172.6" y="47.8">1</text>
<text x="174.3" y="44.3">2</text>
<text x="183" y="47.8">2</text>
<text x="247.9" y="45.4">D1</text>
<text x="252.6" y="47.8">13</text>
<text x="252.6" y="44.3">12</text>
<text x="257.9" y="44.3">1</text>
<text x="264.9" y="47.8">1</text>
<text x="268.4" y="44.3">2</text>
<text x="275.3" y="47.8">2</text>
<text x="43.4" y="51.3">2</text>
<text x="47" y="52.4">CP</text>
<text x="57.8" y="52.4">D3</text>
<text x="57.8" y="48.9">D2</text>
<text x="62.8" y="51.3">14</text>
<text x="68" y="51.3">1</text>
<text x="78.5" y="51.3">2</text>
<text x="141" y="51.3">2</text>
<text x="144.6" y="52.4">CP</text>
<text x="155.4" y="52.4">D3</text>
<text x="155.4" y="48.9">D2</text>
<text x="160.3" y="51.3">14</text>
<text x="163.8" y="51.3">1</text>
<text x="174.3" y="51.3">2</text>
<text x="233.3" y="51.3">2</text>
<text x="236.9" y="52.4">CP</text>
<text x="247.6" y="52.4">D3</text>
<text x="247.7" y="48.9">D2</text>
<text x="252.6" y="51.3">14</text>
<text x="257.9" y="51.3">1</text>
<text x="268.4" y="51.3">2</text>
<text x="42.4" y="54.8">15</text>
<text x="43.7" y="58.3">1</text>
<text x="47" y="59.4">PL</text>
<text x="47" y="55.8">CE</text>
<text x="57.8" y="59.4">D5</text>
<text x="57.8" y="55.8">D4</text>
<text x="62.8" y="54.8">3</text>
<text x="62.8" y="58.3">4</text>
<text x="66.3" y="58.3">1</text>
<text x="76.8" y="58.3">2</text>
<text x="76.8" y="54.8">1</text>
<text x="87.2" y="54.8">2</text>
<text x="139.9" y="54.8">15</text>
<text x="141.2" y="58.3">1</text>
<text x="144.6" y="59.4">PL</text>
<text x="144.6" y="55.8">CE</text>
<text x="155.4" y="55.8">D4</text>
<text x="155.4" y="59.4">D5</text>
<text x="160.3" y="54.8">3</text>
<text x="160.3" y="58.3">4</text>
<text x="163.8" y="58.3">1</text>
<text x="172.6" y="54.8">1</text>
<text x="174.3" y="58.3">2</text>
<text x="183" y="54.8">2</text>
<text x="232.2" y="54.8">15</text>
<text x="233.6" y="58.3">1</text>
<text x="236.9" y="59.4">PL</text>
<text x="236.9" y="55.8">CE</text>
<text x="247.6" y="59.4">D5</text>
<text x="247.7" y="55.8">D4</text>
<text x="252.6" y="54.8">3</text>
<text x="252.6" y="58.3">4</text>
<text x="257.9" y="58.3">1</text>
<text x="266.6" y="54.8">1</text>
<text x="268.4" y="58.3">2</text>
<text x="277.1" y="54.8">2</text>
<text x="57.8" y="62.8">D6</text>
<text x="62.8" y="61.8">5</text>
<text x="62.8" y="65.2">6</text>
<text x="66.3" y="65.2">1</text>
<text x="76.8" y="65.2">2</text>
<text x="76.8" y="61.8">1</text>
<text x="87.2" y="61.8">2</text>
<text x="155.4" y="62.8">D6</text>
<text x="160.3" y="61.8">5</text>
<text x="160.3" y="65.2">6</text>
<text x="163.8" y="65.2">1</text>
<text x="172.6" y="61.8">1</text>
<text x="174.3" y="65.2">2</text>
<text x="183" y="61.8">2</text>
<text x="247.6" y="62.8">D6</text>
<text x="252.6" y="61.8">5</text>
<text x="252.6" y="65.2">6</text>
<text x="256.2" y="65.2">1</text>
<text x="266.6" y="61.8">1</text>
<text x="266.6" y="65.2">2</text>
<text x="277.1" y="61.8">2</text>
<text x="43.4" y="68.7">8</text>
<text x="47" y="69.8">GND</text>
<text x="57.7" y="71.5">Q7</text>
<text x="57.8" y="66.3">D7</text>
<text x="62.8" y="70.5">9</text>
<text x="66.3" y="70.5">1</text>
<text x="76.8" y="70.5">2</text>
<text x="141" y="68.7">8</text>
<text x="144.6" y="69.8">GND</text>
<text x="155.2" y="71.5">Q7</text>
<text x="155.4" y="66.3">D7</text>
<text x="160.3" y="70.5">9</text>
<text x="163.8" y="70.5">1</text>
<text x="174.3" y="70.5">2</text>
<text x="233.3" y="68.7">8</text>
<text x="236.9" y="69.8">GND</text>
<text x="247.6" y="71.5">Q7</text>
<text x="247.7" y="66.3">D7</text>
<text x="252.6" y="70.5">9</text>
<text x="57.7" y="75">Q7</text>
<text x="62.8" y="74">7</text>
<text x="155.2" y="75">Q7</text>
<text x="160.3" y="74">7</text>
<text x="247.6" y="75">Q7</text>
<text x="252.6" y="74">7</text>
<text x="68.5" y="89.6">16</text>
<text x="88.9" y="89.6">10</text>
<text x="92.4" y="89.6">1</text>
<text x="102.9" y="89.6">2</text>
<text x="159.1" y="89.6">16</text>
<text x="179.5" y="89.6">10</text>
<text x="184.7" y="89.6">1</text>
<text x="195.2" y="89.6">2</text>
<text x="73.2" y="90.7">VCC</text>
<text x="83.7" y="90.7">DS</text>
<text x="83.9" y="94.2">D0</text>
<text x="88.9" y="93.1">11</text>
<text x="101.1" y="93.1">1</text>
<text x="111.6" y="93.1">2</text>
<text x="163.7" y="90.7">VCC</text>
<text x="174.3" y="90.7">DS</text>
<text x="174.5" y="94.2">D0</text>
<text x="179.5" y="93.1">11</text>
<text x="193.5" y="93.1">1</text>
<text x="203.9" y="93.1">2</text>
<text x="83.9" y="101.1">D2</text>
<text x="84.2" y="97.7">D1</text>
<text x="88.9" y="100.1">13</text>
<text x="88.9" y="96.6">12</text>
<text x="92.4" y="96.6">1</text>
<text x="102.9" y="100.1">1</text>
<text x="102.9" y="96.6">2</text>
<text x="113.3" y="100.1">2</text>
<text x="174.5" y="101.1">D2</text>
<text x="174.8" y="97.7">D1</text>
<text x="179.5" y="100.1">13</text>
<text x="179.5" y="96.6">12</text>
<text x="184.7" y="96.6">1</text>
<text x="193.5" y="100.1">1</text>
<text x="195.2" y="96.6">2</text>
<text x="203.9" y="100.1">2</text>
<text x="68.5" y="107.1">15</text>
<text x="69.6" y="103.5">2</text>
<text x="73.2" y="104.6">CP</text>
<text x="83.9" y="104.6">D3</text>
<text x="88.9" y="107.1">3</text>
<text x="88.9" y="103.5">14</text>
<text x="92.4" y="103.5">1</text>
<text x="102.9" y="107.1">1</text>
<text x="102.9" y="103.5">2</text>
<text x="113.3" y="107.1">2</text>
<text x="159.1" y="107.1">15</text>
<text x="160.1" y="103.5">2</text>
<text x="163.7" y="104.6">CP</text>
<text x="174.5" y="104.6">D3</text>
<text x="179.5" y="107.1">3</text>
<text x="179.5" y="103.5">14</text>
<text x="184.7" y="103.5">1</text>
<text x="193.5" y="107.1">1</text>
<text x="195.2" y="103.5">2</text>
<text x="203.9" y="107.1">2</text>
<text x="69.8" y="110.5">1</text>
<text x="73.2" y="111.6">PL</text>
<text x="73.2" y="108.1">CE</text>
<text x="83.9" y="108.1">D4</text>
<text x="83.9" y="111.6">D5</text>
<text x="88.9" y="110.5">4</text>
<text x="92.4" y="110.5">1</text>
<text x="102.9" y="110.5">2</text>
<text x="160.4" y="110.5">1</text>
<text x="163.7" y="111.6">PL</text>
<text x="163.7" y="108.1">CE</text>
<text x="174.5" y="111.6">D5</text>
<text x="174.5" y="108.1">D4</text>
<text x="179.5" y="110.5">4</text>
<text x="184.7" y="110.5">1</text>
<text x="195.2" y="110.5">2</text>
<text x="83.9" y="115.1">D6</text>
<text x="83.9" y="118.6">D7</text>
<text x="88.9" y="114">5</text>
<text x="88.9" y="117.5">6</text>
<text x="94.1" y="117.5">1</text>
<text x="102.9" y="114">1</text>
<text x="104.6" y="117.5">2</text>
<text x="113.3" y="114">2</text>
<text x="174.5" y="115.1">D6</text>
<text x="174.5" y="118.6">D7</text>
<text x="179.5" y="114">5</text>
<text x="179.5" y="117.5">6</text>
<text x="184.7" y="117.5">1</text>
<text x="195.2" y="114">1</text>
<text x="195.2" y="117.5">2</text>
<text x="205.7" y="114">2</text>
<text x="69.6" y="121">8</text>
<text x="73.2" y="122">GND</text>
<text x="83.8" y="123.8">Q7</text>
<text x="88.9" y="122.7">9</text>
<text x="94.1" y="122.7">1</text>
<text x="104.6" y="122.7">2</text>
<text x="160.1" y="121">8</text>
<text x="163.7" y="122">GND</text>
<text x="174.4" y="123.8">Q7</text>
<text x="179.5" y="122.7">9</text>
<text x="184.7" y="122.7">1</text>
<text x="195.2" y="122.7">2</text>
<text x="83.8" y="127.3">Q7</text>
<text x="88.9" y="126.2">7</text>
<text x="174.4" y="127.3">Q7</text>
<text x="179.5" y="126.2">7</text>
<text x="88.9" y="137.4" transform="rotate(-90 88.9 137.4)">2</text>
<text x="99.4" y="137.4" transform="rotate(-90 99.4 137.4)">2</text>
<text x="111.5" y="137.4" transform="rotate(-90 111.5 137.4)">2</text>
<text x="55.8" y="147.1">1</text>
<text x="66.3" y="147.1">2</text>
<text x="88.9" y="147.9" transform="rotate(-90 88.9 147.9)">1</text>
<text x="99.4" y="147.9" transform="rotate(-90 99.4 147.9)">1</text>
<text x="111.5" y="147.9" transform="rotate(-90 111.5 147.9)">1</text>
<text x="59.3" y="152.3">1</text>
<text x="69.8" y="152.3">2</text>
<text x="71.5" y="157.6">1</text>
<text x="82" y="157.6">2</text>
<text x="59.3" y="162.8">1</text>
<text x="69.8" y="162.8">2</text>
<text x="31.4" y="177.5" transform="rotate(-90 31.4 177.5)">1</text>
<text x="59.3" y="177.5" transform="rotate(-90 59.3 177.5)">1</text>
<text x="69.7" y="177.5" transform="rotate(-90 69.7 177.5)">1</text>
<text x="80.2" y="177.5" transform="rotate(-90 80.2 177.5)">1</text>
<text x="90.6" y="177.5" transform="rotate(-90 90.6 177.5)">1</text>
<text x="101.1" y="177.5" transform="rotate(-90 101.1 177.5)">1</text>
<text x="31.4" y="183" transform="rotate(-90 31.4 183)">2</text>
<text x="59.3" y="183" transform="rotate(-90 59.3 183)">2</text>
<text x="69.7" y="183" transform="rotate(-90 69.7 183)">2</text>
<text x="80.2" y="183" transform="rotate(-90 80.2 183)">2</text>
<text x="90.6" y="183" transform="rotate(-90 90.6 183)">2</text>
<text x="101.1" y="183" transform="rotate(-90 101.1 183)">2</text>
</g>
<g font-size="1.6" fill="#262626">
<text x="37" y="33.9">+5_L</text>
<text x="136.4" y="33.9">+5_L</text>
<text x="228.6" y="33.9">+5_L</text>
<text x="94.2" y="41.8">DI1</text>
<text x="191.3" y="41.8">DI17</text>
<text x="281.9" y="41.8">DI33</text>
<text x="94.2" y="45.3">DI2</text>
<text x="191.3" y="45.3">DI18</text>
<text x="281.9" y="45.3">DI34</text>
<text x="31.8" y="51.4">CP_to_MCU</text>
<text x="94.2" y="48.8">DI3</text>
<text x="94.2" y="52.2">DI4</text>
<text x="117.2" y="51.4">CP_to_MCU</text>
<text x="191.3" y="48.8">DI19</text>
<text x="191.3" y="52.2">DI20</text>
<text x="211.2" y="51.4">CP_to_MCU</text>
<text x="281.9" y="48.8">DI35</text>
<text x="31.8" y="54.8">nCE_to_MCU</text>
<text x="31.8" y="58.3">nPL_to_MCU</text>
<text x="94.2" y="55.7">DI5</text>
<text x="94.2" y="59.2">DI6</text>
<text x="117.2" y="54.8">nCE_to_MCU</text>
<text x="117.2" y="58.3">nPL_to_MCU</text>
<text x="191.3" y="59.2">DI22</text>
<text x="191.4" y="55.7">DI21</text>
<text x="211.2" y="54.8">nCE_to_MCU</text>
<text x="211.2" y="58.3">nPL_to_MCU</text>
<text x="94.2" y="62.7">DI7</text>
<text x="191.3" y="62.7">DI23</text>
<text x="94.2" y="66.2">DI8</text>
<text x="191.3" y="66.2">DI24</text>
<text x="267" y="70.5">OUT_BITs</text>
<text x="280.9" y="74.1">GND</text>
<text x="38.8" y="79.3">GND</text>
<text x="136.4" y="79.3">GND</text>
<text x="226.9" y="79.3">GND</text>
<text x="64.9" y="86.1">+5_L</text>
<text x="155.5" y="86.1">+5_L</text>
<text x="118.6" y="94.1">DI9</text>
<text x="212.3" y="94.1">DI25</text>
<text x="118.2" y="97.5">DI10</text>
<text x="118.2" y="101">DI11</text>
<text x="212.2" y="97.5">DI26</text>
<text x="212.2" y="101">DI27</text>
<text x="56.2" y="103.6">CP_to_MCU</text>
<text x="56.2" y="107.1">nCE_to_MCU</text>
<text x="118.2" y="104.5">DI12</text>
<text x="118.2" y="108">DI13</text>
<text x="146.8" y="103.6">CP_to_MCU</text>
<text x="146.8" y="107.1">nCE_to_MCU</text>
<text x="212.2" y="104.5">DI28</text>
<text x="212.2" y="108">DI29</text>
<text x="56.2" y="110.6">nPL_to_MCU</text>
<text x="118.2" y="111.5">DI14</text>
<text x="146.8" y="110.6">nPL_to_MCU</text>
<text x="212.2" y="111.5">DI30</text>
<text x="118.2" y="118.4">DI16</text>
<text x="118.2" y="114.9">DI15</text>
<text x="212.2" y="118.4">DI32</text>
<text x="212.3" y="114.9">DI31</text>
<text x="63.2" y="129.8">GND</text>
<text x="98" y="129.7">+5_L</text>
<text x="155.5" y="131.6">GND</text>
<text x="45.9" y="148">Out_bit</text>
<text x="75.4" y="147.2">OUT_BITs</text>
<text x="47.4" y="153.2">CP</text>
<text x="124.1" y="152.4">CP_to_MCU</text>
<text x="47.4" y="158.5">CE</text>
<text x="124.1" y="157.6">nCE_to_MCU</text>
<text x="47.5" y="163.7">PL</text>
<text x="124.1" y="162.8">nPL_to_MCU</text>
<text x="31" y="168">+5</text>
<text x="73.6" y="168">+5_L</text>
<text x="30.1" y="196">GND</text>
</g>
<g font-size="1.6" fill="#0e0e0e">
<text x="45.8" y="33.7">DD4</text>
<text x="143.3" y="33.7">DD6</text>
<text x="235.6" y="33.7">DD8</text>
<text x="45.8" y="81.2">74HC165D_BJ_</text>
<text x="143.3" y="81.2">74HC165D_BJ_</text>
<text x="235.6" y="81.2">74HC165D_BJ_</text>
<text x="71.9" y="86">DD5</text>
<text x="162.4" y="86">DD7</text>
<text x="71.9" y="133.4">74HC165D_BJ_</text>
<text x="162.4" y="133.4">74HC165D_BJ_</text>
<text x="39.6" y="176.3">BLM18PG330SN1D</text>
</g>
</svg>
